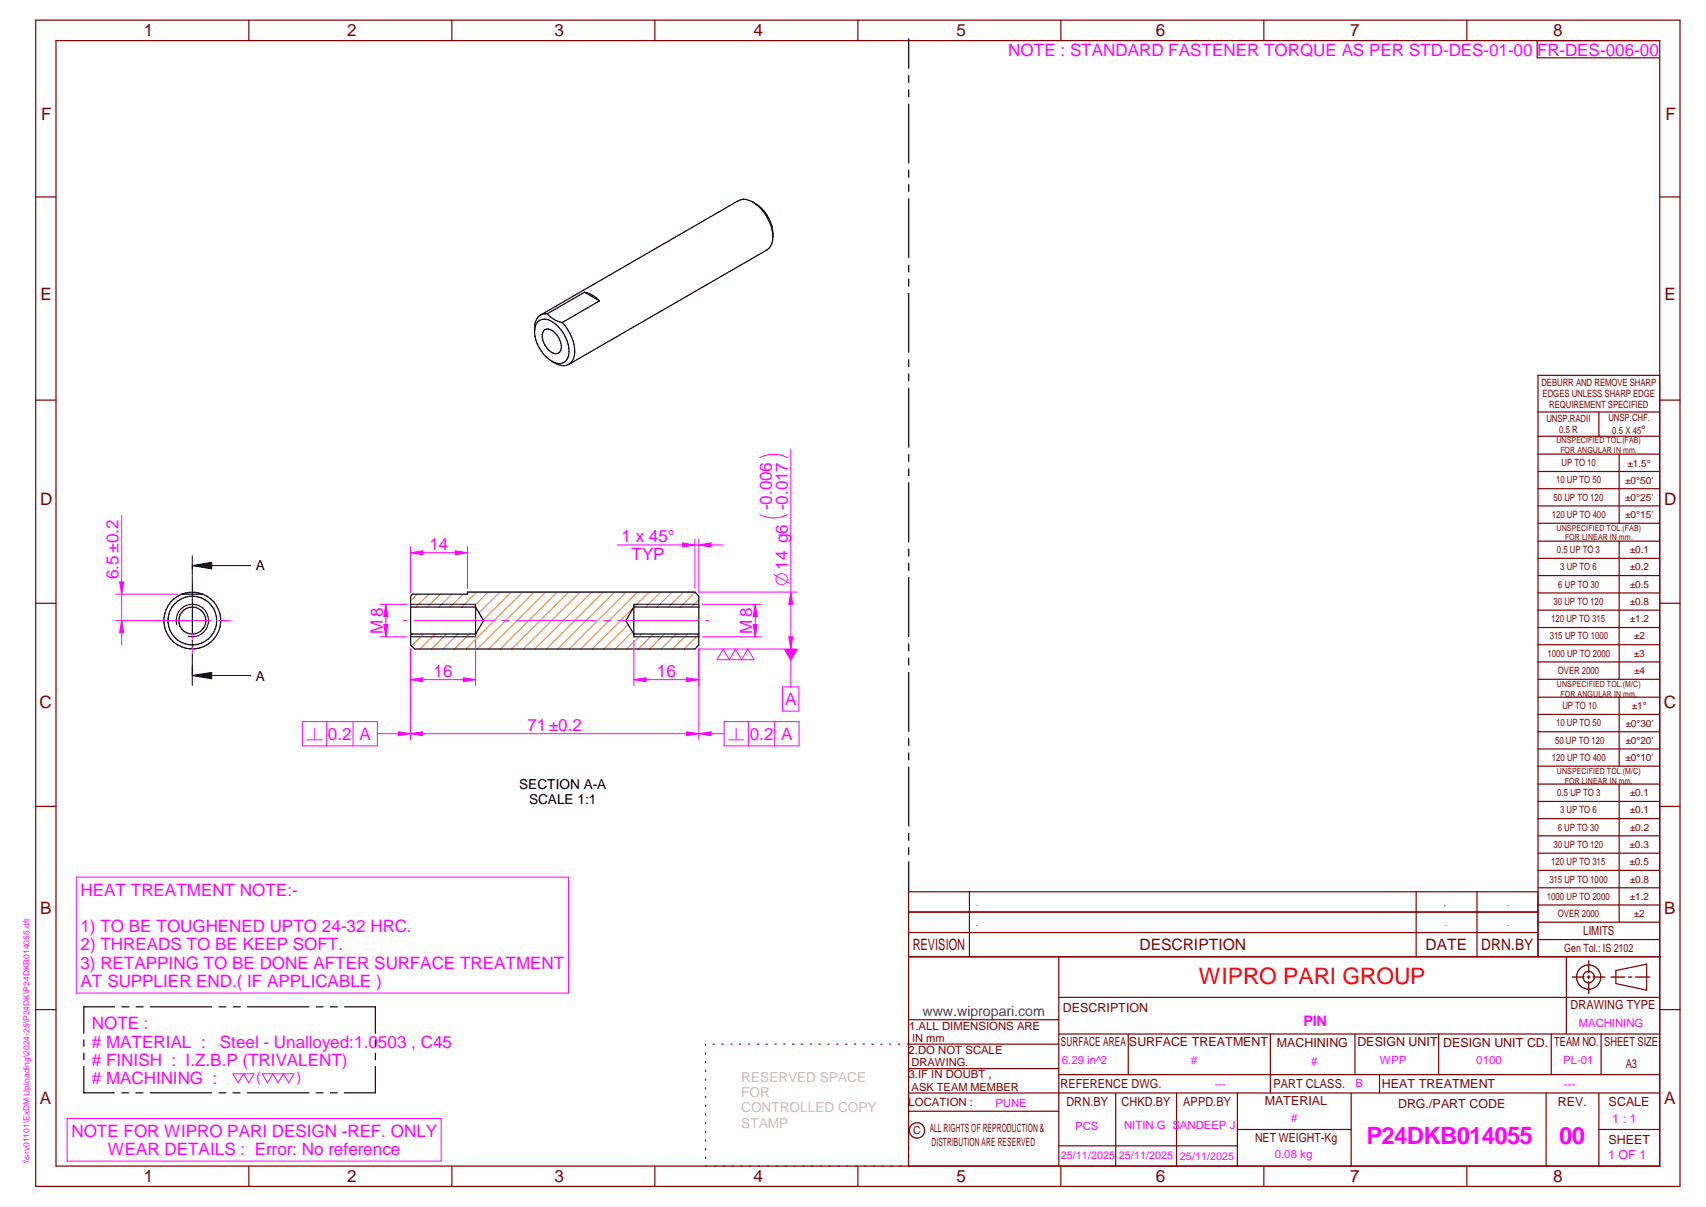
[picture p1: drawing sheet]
<svg xmlns="http://www.w3.org/2000/svg" width="420mm" height="297mm" viewBox="0 0 420 297" stroke-linecap="round" stroke-linejoin="round" font-family="sans-serif">
<g fill="none" stroke="#800000" stroke-width=".3">
<path d="M8.8 5h405v287h-405zM13.8 10h395v277h-395zM61.3 5v5M111.3 5v5M161.3 5v5M211.3 5v5M261.3 5v5M311.3 5v5M361.3 5v5M378.6 10v4.2h30.2M8.8 48.5h5M408.8 48.5h5"/>
<path d="M8.8 98.5h5M408.8 92.4h-30v143.1M408.8 98.5h5M378.8 101.4h30M378.8 107.4h30M378.8 111.8h30M378.8 116h30M393.8 101.4v6M398.8 111.8v17M378.8 120.3h30M378.8 124.5h30M378.8 128.8h30"/>
<path d="M378.8 133.2h30M378.8 137.4h30M398.8 133.2v34M8.8 148.5h5M378.8 141.6h30M378.8 145.9h30M378.8 150.2h30M378.8 154.4h30M378.8 158.7h30M408.8 148.5h5M378.8 162.9h30M378.8 167.2h30"/>
<path d="M378.8 171.6h30M378.8 175.8h30M398.8 171.6v17M8.8 198.5h5M378.8 180.1h30M378.8 184.3h30M378.8 188.6h30M378.8 193h30M378.8 197.2h30M398.8 193v33.9M408.8 198.5h5M238.7 219.5v16"/>
<path d="M348.8 219.5v16M363.8 219.5v16M378.8 201.5h30M378.8 205.7h30M378.8 210h30M378.8 214.2h30M378.8 218.5h30M223.8 235.5h185.2M223.8 229.5h154.9M223.8 224.5h154.9M260.8 235.5v51.5M378.7 235.5v-16h-154.9v67.5"/>
<path d="M378.8 222.7h30M378.8 226.9h30M378.8 231.2h30M385.8 235.5v19M398 238.8l7.5-1.5v6.4l-7.5-1.6zM8.8 248.5h5M173.8 257v.3M173.8 259.1v.3M175.6 257h.3M177.8 257h.3M180 257h.3M182.1 257h.3"/>
<path d="M184.4 257h.2M186.5 257h.3M188.7 257h.3M190.9 257h.3M193 257h.3M195.2 257h.3M197.4 257h.3M199.5 257h.3M201.7 257h.3M203.9 257h.3M206.1 257h.3M208.2 257h.4"/>
<path d="M210.4 257h.3M212.6 257h.3M214.7 257h.4M216.9 257h.3M219.1 257h.3M221.3 257h.3M223.8 251h37M260.8 257h-37.3M260.8 245.4h148M260.8 254.5h148M277.9 254.5v10M312.9 254.5v14.5"/>
<path d="M333.7 254.5v10M354.3 254.5v10M382 254.5v10M394.3 254.5v10M408.8 248.5h5M173.8 261.2v.4M173.8 263.4v.3M173.8 265.6v.3M173.8 267.7v.3M173.8 269.8v.3M173.8 271.9v.4M173.8 274.1v.3"/>
<path d="M173.8 276.3v.3M173.8 278.4v.3M223.8 263h37M223.8 273.5h37M260.8 264.5h148M274.8 269v18M289.8 269v18M304.7 278h28.1M304.7 269v18M332.8 269v18M339.8 264.5v4.5M380.8 269v18"/>
<path d="M393.8 269v18M393.8 278h15M408.8 269h-185M61.3 287v5M111.3 287v5M161.3 287v5M173.8 280.5v.3M173.8 282.7v.3M173.8 284.8v.3M211.3 287v5M260.8 282h43.9M261.3 287v5"/>
<path d="M311.3 287v5M361.3 287v5"/>
<circle cx="391.3" cy="240.5" r="2.99"/>
<circle cx="391.3" cy="240.5" r="1.4"/>
<circle cx="225.9" cy="278.2" r="1.89"/>
</g>
<g fill="none" stroke="#f0f" stroke-width=".25">
<path d="M37.9 152.7h.1M38.4 152.7h2.5M41.3 152.7h.1M42.9 152.7h8.9M47.4 143.2v.2M47.4 143.7v2.6M47.4 146.6v.1M47.4 148.2v9M47.4 158.7v.1M47.4 159.2v2.5M53.4 152.7h.1M53.8 152.7h2.5"/>
<path d="M56.7 152.7h.1M99.4 152.7h.8M101.1 159.6v9.2M102.1 152.7h19.7M117.1 157.6v11.2M123.6 152.7h1.7M127.1 152.7h19.8M148.7 152.7h1.7M152.2 152.7h19.7M173.8 152.7h.8M47.4 162.1v.1M114.1 166.8l3 .5-3 .5z"/>
<path d="M16.5 275.3h92.2v10.5h-92.2z"/>
</g>
<g fill="none" stroke="#000" stroke-width=".3">
<path d="M223.8 9.5v7.3M223.8 18.6v1.7M223.8 22.1v1.7M223.8 25.6v14.5M223.8 41.9v1.7M223.8 45.4v1.7M223.8 48.9v14.5M223.8 65.2v1.7M223.8 68.7v1.7M223.8 72.2v14.5M223.8 88.5v1.8M223.8 92v1.7"/>
<path d="M223.8 95.5v14.6M223.8 111.8v1.7M223.8 115.4v1.7M223.8 118.8v14.5M223.8 135.2v1.7M223.8 138.6v1.8M44.8 146.2a7.1 7.1 0 0 1 5.1 0M44.8 146.2h5.1M49.9 146.2a7 7 0 0 1 3 10.7 7 7 0 0 1-11.1 0 7 7 0 0 1 3-10.7M101.1 149.4h16l2 3.3-2 3.3h-16M101.1 146.7l.5-.5h13.5v-.5h56l1 1v12l-1 1h-69l-1-1zM117.1 148.7v8"/>
<path d="M156.1 148.7v8M172.1 149.4h-16l-2 3.3 2 3.3h16M223.8 142.2v14.5M223.8 158.5v1.7M223.8 162v1.7M223.8 165.5v14.5M223.8 181.8v1.7M223.8 185.3v1.7M223.8 188.8v14.5M223.8 205.1v1.7M223.8 208.6v1.7M223.8 212.1v7.2"/>
<path d="M20.6 255.9v1.6M20.6 259.2v1.6M28.2 247.8h-7.6v6.5M30 247.8h1.7M33.5 247.8h1.8M37 247.8h15.1M54 247.8h1.7M57.4 247.8h1.8M60.9 247.8h15.2M77.9 247.8h1.7M81.4 247.8h1.7M84.9 247.8h7.5v6.5"/>
<path d="M92.4 255.9v1.7M92.4 259.2v1.6M20.6 262.4v6.5h7.6M30 268.9h1.7M33.5 268.9h1.7M37 268.9h15.1M53.9 268.9h1.7M57.4 268.9h1.7M60.9 268.9h15.2M77.8 268.9h1.7M81.4 268.9h1.6M92.4 262.5v6.4h-7.6"/>
<circle cx="47.4" cy="152.7" r="6"/>
<circle cx="47.4" cy="152.7" r="3.3"/>
</g>
<path d="M391.3 236.5v2.9M387.3 240.5h2.8M390.9 240.5h.7M391.3 240.1v.7M391.3 241.6v2.9M392.3 240.5h3M396.8 240.5h3.4M401.1 240.5h.8M402.8 240.5h3.5" fill="none" stroke="#800000" stroke-width=".34"/>
<g fill="none" stroke="#000" stroke-width=".25">
<path d="M47.4 136.8v4.8M47.4 139.2h14.4M47.4 139.2l4.7-.8v1.6zM43.5 153.8a4 4 0 0 1 3.5-5.1 4 4 0 0 1 4.4 4.4 4 4 0 0 1-5.1 3.5M47.4 141.8v13.9M47.4 157.6v1.7M101.1 148.7h16M101.1 156.7h16M156.1 148.7h16M156.1 156.7h16M47.4 166.2l4.7-.7v1.5zM47.4 161v7.7"/>
<path d="M47.4 166.2h14.4"/>
</g>
<path d="M47.4 139.2l4.7-.8v1.6zM47.4 166.2l4.7-.7v1.5z" fill="#000"/>
<g fill="none" stroke="#ff8000" stroke-width=".25">
<path d="M101.5 156l-.4 .4M102.8 146.2l-1.7 1.7M104.3 156l-2.9 3M105.6 146.2l-3.2 3.2M107.1 156l-3.7 3.7M108.4 146.2l-3.1 3.2M109.9 156l-3.7 3.7M111.3 146.2l-3.2 3.2M112.8 156l-3.7 3.7M114.1 146.2l-3.2 3.2M115.6 156l-3.7 3.7M117.4 145.7l-3.7 3.7"/>
<path d="M120.3 145.7l-3.7 3.7M123.1 145.7l-5.1 5.1M125.9 145.7l-6.9 6.9M128.7 145.7l-13.9 14M131.6 145.7l-14.1 14M134.4 145.7l-14 14M137.2 145.7l-14 14M140.1 145.7l-14 14M142.9 145.7l-14 14M145.7 145.7l-14 14M148.5 145.7l-14 14M151.4 145.7l-14 14"/>
<path d="M154.2 145.7l-14 14M154.7 153.7l-6 6M155.8 155.4l-4.3 4.3M156 149.5l-10.2 10.2M157 145.7l-14 14M158 156l-3.7 3.7M159.8 145.7l-3.6 3.7M160.9 156l-3.7 3.7M162.7 145.7l-3.7 3.7M163.6 156l-3.6 3.7M165.5 145.7l-3.7 3.7M166.5 156l-3.7 3.7"/>
<path d="M168.3 145.7l-3.6 3.7M169.3 156l-3.7 3.7M171.1 145.8l-3.6 3.6M172.1 147.6l-1.8 1.8M172.1 156.1l-3.6 3.6"/>
</g>
<path d="M114.1 166.8l3 .5-3 .5z" fill="#f0f"/>
<path d="M101.1 167.3l3-.5v1z" fill="none" stroke="#f0f" stroke-width=".25"/>
<path d="M101.1 167.3l3-.5v1z" fill="#f0f"/>
<path d="M101.1 159.6v22.5M172.1 159.6v22.5M101.1 167.3h16M101.1 180.6l3-.5v1z" fill="none" stroke="#f0f" stroke-width=".25"/>
<path d="M101.1 180.6l3-.5v1z" fill="#f0f"/>
<path d="M169.1 180.1l3 .5-3 .5z" fill="none" stroke="#f0f" stroke-width=".25"/>
<path d="M169.1 180.1l3 .5-3 .5z" fill="#f0f"/>
<path d="M173 156.7h14.5M173 148.7h14.5M185.5 153.7h1l-.5 3zM101.1 180.6h71" fill="none" stroke="#f0f" stroke-width=".25"/>
<path d="M185.5 153.7h1l-.5 3z" fill="#f0f"/>
<path d="M186 148.7l.5 3h-1z" fill="none" stroke="#f0f" stroke-width=".25"/>
<path d="M186 148.7l.5 3h-1z" fill="#f0f"/>
<path d="M93.5 156.7h6.7M93.5 148.7h6.7M94.5 153.7h1l-.5 3zM186 148.7v8" fill="none" stroke="#f0f" stroke-width=".25"/>
<path d="M94.5 153.7h1l-.5 3z" fill="#f0f"/>
<path d="M95 148.7l.5 3h-1z" fill="none" stroke="#f0f" stroke-width=".25"/>
<path d="M95 148.7l.5 3h-1z" fill="#f0f"/>
<path d="M28.4 152.7h18.1M28.4 146.2h15.4M29.5 143.2h1l-.5 3zM95 148.7v8" fill="none" stroke="#f0f" stroke-width=".25"/>
<g fill="none" stroke="#000" stroke-width=".3">
<path d="M185.4 49.7a11.3 11.3 0 0 1 5 8.6M185.4 49.7a9.4 9.4 0 0 1 5 8.6M185.4 49.7a3.7 3.7 0 0 0-3.5-.3l-48.8 28.2M190.4 58.3a3.7 3.7 0 0 1-1.5 3.2l-48.8 28.2M132.4 79.2a2.82 2.82 0 0 1 3.8 .1 8.9 8.9 0 0 1 3.9 8 2.47 2.47 0 0 1-4.1 1.6 9.2 9.2 0 0 1-4.3-7.8l.1-.8zM134.8 77.2a2.94 2.94 0 0 0-3.2 3.5v.9M134.8 77.2a6.3 6.3 0 0 0 3.7 2.2M138.5 79.4a9.6 9.6 0 0 1 2.8 8.8 2.93 2.93 0 0 1-4.7 1.1l-.7-.4M144 71.9a6.7 6.7 0 0 1 3.6 2.1M144 71.9l-9.2 5.3M144 71.9l3.6 2.1M147.6 74l-9.1 5.4"/>
<path d="M133.9 81.4a1.86 1.86 0 0 1 2.8 .5 4.1 4.1 0 0 1 1.2 4.7 1.82 1.82 0 0 1-2.8-.5 4.2 4.2 0 0 1-1.2-4.7z"/>
</g>
<path d="M29.5 143.2h1l-.5 3z" fill="#f0f"/>
<path d="M30 152.7l.5 3h-1z" fill="none" stroke="#f0f" stroke-width=".25"/>
<path d="M30 152.7l.5 3h-1z" fill="#f0f"/>
<path d="M30 126.8v31.9M101.1 136l3-.4v.9zM101.1 134.5v11.3M115.1 134.5v10.3" fill="none" stroke="#f0f" stroke-width=".25"/>
<path d="M101.1 136l3-.4v.9z" fill="#f0f"/>
<path d="M112.1 135.6l3 .4-3 .5z" fill="none" stroke="#f0f" stroke-width=".25"/>
<path d="M112.1 135.6l3 .4-3 .5z" fill="#f0f"/>
<path d="M194 112.6a7.8 7.8 0 0 0-6.9 0M101.1 136h14M194 126.7a7.8 7.8 0 0 1-6.9 0M172 159.7h24.2M172 145.7h24.2M194.3 156.7h.9l-.4 3z" fill="none" stroke="#f0f" stroke-width=".25"/>
<path d="M194.3 156.7h.9l-.4 3z" fill="#f0f"/>
<path d="M194.8 145.7l.4 3h-.9z" fill="none" stroke="#f0f" stroke-width=".25"/>
<path d="M194.8 145.7l.4 3h-.9z" fill="#f0f"/>
<path d="M194.8 110.5v49.2M156.1 157.6v11.2M172.1 159.6v9.2M156.1 167.3l3-.5v1z" fill="none" stroke="#f0f" stroke-width=".25"/>
<path d="M156.1 167.3l3-.5v1z" fill="#f0f"/>
<path d="M169.1 166.8l3 .5-3 .5z" fill="none" stroke="#f0f" stroke-width=".25"/>
<path d="M169.1 166.8l3 .5-3 .5z" fill="#f0f"/>
<path d="M194.8 159.7v9.3M156.1 167.3h16" fill="none" stroke="#f0f" stroke-width=".25"/>
<path d="M193 159.7h3.5l-1.7 3z" fill="#f0f"/>
<path d="M178.1 159.7l1.5 2.6 1.5-2.6 1.6 2.6 1.5-2.6 1.5 2.6h-9.1zM192.7 169h4.1v6h-4.1zM93 180.6h8.1" fill="none" stroke="#f0f" stroke-width=".25"/>
<path d="M98.1 180.1l3 .5-3 .5z" fill="#f0f"/>
<path d="M74.5 177.6h18.5v6h-18.5zM80.5 177.6v6M86.9 177.6v6M98.1 180.1l3 .5-3 .5zM172.1 180.6h6.2" fill="none" stroke="#f0f" stroke-width=".25"/>
<path d="M172.1 180.6l3-.5v1z" fill="#f0f"/>
<path d="M171.1 132.6v12.2M172.1 134.1l3-.5v1zM172.1 132.6v13.2M178.3 177.6h18.5v6h-18.5zM184.3 177.6v6M190.8 177.6v6M172.1 180.6l3-.5v1z" fill="none" stroke="#f0f" stroke-width=".25"/>
<path d="M172.1 134.1l3-.5v1z" fill="#f0f"/>
<path d="M168.1 133.6l3 .5-3 .5z" fill="none" stroke="#f0f" stroke-width=".25"/>
<path d="M168.1 133.6l3 .5-3 .5z" fill="#f0f"/>
<path d="M152 134.1h26.1M18.8 215.9h121.2v28.5h-121.2zM57.4 264.2h5.2l-1.4 2.3-1.2-2.3-1.3 2.3zM64.6 264.2h7.8l-1.3 2.3-1.3-2.3-1.3 2.3-1.3-2.3-1.3 2.3z" fill="none" stroke="#f0f" stroke-width=".25"/>
<g font-size="5.9" fill="#f0f">
<text x="336.5" y="281.6">P24DKB014055</text>
<text x="384" y="281.6">00</text>
</g>
<text font-size="5.6" fill="#f00" x="295.3" y="242.2">WIPRO PARI GROUP</text>
<g font-size="4.6" fill="#f0f">
<text x="194" y="144.3" transform="rotate(-90 194 144.3)">O14 g6</text>
<text x="75.4" y="182.1">n</text>
<text x="179.3" y="182.1">n</text>
</g>
<g font-size="4.2" fill="#800000">
<text x="35.4" y="9">1</text>
<text x="85.5" y="8.9">2</text>
<text x="136.6" y="9">3</text>
<text x="185.6" y="9">4</text>
<text x="235.6" y="9">5</text>
<text x="284.6" y="8.8">6</text>
<text x="332.6" y="9">7</text>
<text x="382.6" y="9">8</text>
<text x="10.1" y="29.6">F</text>
<text x="410.2" y="29.6">F</text>
<text x="9.9" y="73.9">E</text>
<text x="409.9" y="73.9">E</text>
<text x="9.9" y="124.2">D</text>
<text x="409.9" y="124.2">D</text>
<text x="9.7" y="174.3">C</text>
<text x="409.7" y="174.3">C</text>
<text x="9.9" y="225">B</text>
<text x="409.8" y="225">B</text>
<text x="9.8" y="271.7">A</text>
<text x="409.8" y="271.7">A</text>
<text x="35.4" y="291">1</text>
<text x="85.5" y="290.9">2</text>
<text x="136.6" y="291">3</text>
<text x="185.6" y="291">4</text>
<text x="235.6" y="291">5</text>
<text x="284.6" y="290.8">6</text>
<text x="332.6" y="291">7</text>
<text x="382.6" y="291">8</text>
</g>
<g font-size="4.2" fill="#f0f">
<text x="248.3" y="13.8">NOTE : STANDARD FASTENER TORQUE AS PER STD-DES-01-00 FR-DES-006-00</text>
<text x="190.1" y="125.6" transform="rotate(-90 190.1 125.6)">-0.006</text>
<text x="194" y="125.6" transform="rotate(-90 194 125.6)">-0.017</text>
<text x="105.8" y="135.3">14</text>
<text x="153.1" y="133.4">1 x 45°</text>
<text x="155.6" y="137.9">TYP</text>
<text x="29.2" y="142.5" transform="rotate(-90 29.2 142.5)">6.5±0.2</text>
<text x="94.3" y="155.9" transform="rotate(-90 94.3 155.9)">M8</text>
<text x="185.2" y="155.9" transform="rotate(-90 185.2 155.9)">M8</text>
<text x="106.8" y="166.5">16</text>
<text x="161.8" y="166.5">16</text>
<text x="193.4" y="173.5">A</text>
<text x="129.9" y="179.8">71±0.2</text>
<text x="80.8" y="182.1">0.2 A</text>
<text x="184.6" y="182.1">0.2 A</text>
<text x="19.8" y="220.4">HEAT TREATMENT NOTE:-</text>
<text x="19.8" y="229.4">1) TO BE TOUGHENED UPTO 24-32 HRC.</text>
<text x="19.8" y="233.9">2) THREADS TO BE KEEP SOFT.</text>
<text x="19.8" y="238.4">3) RETAPPING TO BE DONE AFTER SURFACE TREATMENT</text>
<text x="19.8" y="242.9">AT SUPPLIER END.( IF APPLICABLE )</text>
<text x="22.6" y="253.3">NOTE :</text>
<text x="22.6" y="257.8"># MATERIAL :</text>
<text x="54.2" y="257.8">Steel - Unalloyed:1.0503 , C45</text>
<text x="22.6" y="262.3"># FINISH : I.Z.B.P (TRIVALENT)</text>
<text x="22.6" y="266.8"># MACHINING :</text>
<text x="17.6" y="279.7">NOTE FOR WIPRO PARI DESIGN -REF. ONLY</text>
<text x="26.6" y="284.2">WEAR DETAILS : Error: No reference</text>
</g>
<g font-size="3.9" fill="#800000">
<text x="224.8" y="233.8">REVISION</text>
<text x="280.7" y="233.8">DESCRIPTION</text>
<text x="351.1" y="233.8">DATE</text>
<text x="364.8" y="233.8">DRN.BY</text>
</g>
<text font-size="3.6" fill="#f0f" x="321" y="252.6">PIN</text>
<text font-size="3.5" fill="#00f" x="227.2" y="250">www.wipropari.com</text>
<g font-size="3.5" fill="#f0f">
<text x="63.1" y="266.2">(</text>
<text x="73.1" y="266.2">)</text>
</g>
<g font-size="3.4">
<text x="63" y="140.4">A</text>
<text x="63" y="167.5">A</text>
<text x="127.9" y="194.1">SECTION A-A</text>
<text x="130.3" y="197.7">SCALE 1:1</text>
</g>
<g font-size="3.4" fill="#c0c0c0">
<text x="182.6" y="266.2">RESERVED SPACE</text>
<text x="182.6" y="270">FOR</text>
<text x="182.6" y="273.7">CONTROLLED COPY</text>
<text x="182.6" y="277.5">STAMP</text>
</g>
<g font-size="3.1" fill="#800000">
<text x="389.9" y="230.2">LIMITS</text>
<text x="261.8" y="249">DESCRIPTION</text>
<text x="386.8" y="248.4">DRAWING TYPE</text>
<text x="261.3" y="257.5">SURFACE AREA</text>
<text x="278" y="257.5">SURFACE TREATMENT</text>
<text x="314.5" y="257.6">MACHINING</text>
<text x="334.3" y="257.5">DESIGN UNIT</text>
<text x="355.4" y="257.6">DESIGN UNIT CD.</text>
<text x="382.8" y="257.3">TEAM NO.</text>
<text x="395.1" y="257.4">SHEET SIZE</text>
<text x="400.4" y="262.8">A3</text>
<text x="261.2" y="267.8">REFERENCE DWG.</text>
<text x="313.6" y="267.7">PART CLASS.</text>
<text x="340.3" y="267.7">HEAT TREATMENT</text>
<text x="262.6" y="272.2">DRN.BY</text>
<text x="276.2" y="272.1">CHKD.BY</text>
<text x="291.4" y="272.2">APPD.BY</text>
<text x="311.5" y="272">MATERIAL</text>
<text x="344.3" y="272.6">DRG./PART CODE</text>
<text x="383.7" y="272.2">REV.</text>
<text x="396.2" y="272.3">SCALE</text>
<text x="309.1" y="280.9">NET WEIGHT-Kg</text>
<text x="396.1" y="281.4">SHEET</text>
</g>
<g font-size="3.1" fill="#f0f">
<text x="397.1" y="276.4">1 : 1</text>
<text x="396.1" y="285.3">1 OF 1</text>
</g>
<text font-size="3" fill="#800000" x="404.2" y="106.8">°</text>
<g font-size="2.8" fill="#800000">
<text x="385.2" y="234.4">Gen Tol.: IS 2102</text>
<text x="223.9" y="253.4">1.ALL DIMENSIONS ARE</text>
<text x="223.8" y="259.3">2.DO NOT SCALE</text>
<text x="223.8" y="265.4">3.IF IN DOUBT ,</text>
<text x="223.8" y="272.2">LOCATION :</text>
<text x="229" y="278.7">ALL RIGHTS OF REPRODUCTION &amp;</text>
<text x="229.4" y="282.1">DISTRIBUTION ARE RESERVED</text>
</g>
<g font-size="2.8" fill="#f0f">
<text x="388.8" y="252.7">MACHINING</text>
<text x="261.5" y="261.9">6.29 in^2</text>
<text x="293.4" y="261.9">#</text>
<text x="322.9" y="262">#</text>
<text x="339.8" y="262">WPP</text>
<text x="363.6" y="261.8">0100</text>
<text x="385" y="261.8">PL-01</text>
<text x="299.2" y="267.7">---</text>
<text x="333.8" y="267.5">B</text>
<text x="385.2" y="267.6">---</text>
<text x="245.1" y="272.4">PUNE</text>
<text x="264.8" y="278">PCS</text>
<text x="276.8" y="277.7">NITIN G SANDEEP J</text>
<text x="318" y="276">#</text>
<text x="314" y="285">0.08 kg</text>
</g>
<g font-size="2.7" fill="#800000">
<text x="224.7" y="256.4">IN mm</text>
<text x="224.5" y="262.4">DRAWING.</text>
<text x="224.5" y="268.4">ASK TEAM MEMBER</text>
<text x="224.9" y="279.2">C</text>
</g>
<g font-size="2.7" fill="#f0f">
<text x="261.3" y="285.2">25/11/2025</text>
<text x="275.6" y="285.2">25/11/2025</text>
<text x="290.6" y="285.4">25/11/2025</text>
</g>
<g font-size="2.5" fill="#800000">
<text x="379.6" y="95">DEBURR AND REMOVE SHARP</text>
<text x="379.9" y="97.7">EDGES UNLESS SHARP EDGE</text>
<text x="381.5" y="100.5">REQUIREMENT SPECIFIED</text>
<text x="380.9" y="103.8">UNSP.RADII</text>
<text x="384" y="106.6">0.5 R</text>
<text x="396.1" y="103.6">UNSP.CHF.</text>
<text x="397.1" y="106.8">0.5 X 45</text>
<text x="383.2" y="119">10 UP TO 50</text>
<text x="384.6" y="114.7">UP TO 10</text>
<text x="400.3" y="119">±0°50'</text>
<text x="400.8" y="114.8">±1.5°</text>
<text x="382.6" y="123.2">50 UP TO 120</text>
<text x="400.3" y="123.2">±0°25'</text>
<text x="382.2" y="127.4">120 UP TO 400</text>
<text x="400.3" y="127.4">±0°15'</text>
<text x="383.4" y="136.1">0.5 UP TO 3</text>
<text x="401.4" y="136.1">±0.1</text>
<text x="384.2" y="140.4">3 UP TO 6</text>
<text x="401.4" y="140.3">±0.2</text>
<text x="382.6" y="148.8">30 UP TO 120</text>
<text x="383.8" y="144.6">6 UP TO 30</text>
<text x="401.4" y="148.9">±0.8</text>
<text x="401.4" y="144.7">±0.5</text>
<text x="382" y="153.1">120 UP TO 315</text>
<text x="401.4" y="153.1">±1.2</text>
<text x="381.2" y="161.6">1000 UP TO 2000</text>
<text x="381.7" y="157.4">315 UP TO 1000</text>
<text x="402.4" y="161.6">±3</text>
<text x="402.5" y="157.4">±2</text>
<text x="383.7" y="165.9">OVER 2000</text>
<text x="402.5" y="165.9">±4</text>
<text x="383.2" y="178.8">10 UP TO 50</text>
<text x="384.8" y="174.5">UP TO 10</text>
<text x="400.3" y="178.8">±0°30'</text>
<text x="401.9" y="174.6">±1°</text>
<text x="383" y="183">50 UP TO 120</text>
<text x="400.3" y="183.1">±0°20'</text>
<text x="382.2" y="187.3">120 UP TO 400</text>
<text x="400.3" y="187.3">±0°10'</text>
<text x="383.5" y="195.9">0.5 UP TO 3</text>
<text x="401.4" y="196">±0.1</text>
<text x="384.2" y="200.1">3 UP TO 6</text>
<text x="401.4" y="200.2">±0.1</text>
<text x="382.6" y="208.7">30 UP TO 120</text>
<text x="383.7" y="204.4">6 UP TO 30</text>
<text x="401.4" y="208.7">±0.3</text>
<text x="401.4" y="204.4">±0.2</text>
<text x="382" y="213">120 UP TO 315</text>
<text x="401.4" y="212.9">±0.5</text>
<text x="381" y="221.4">1000 UP TO 2000</text>
<text x="381.6" y="217.2">315 UP TO 1000</text>
<text x="401.4" y="221.4">±1.2</text>
<text x="401.4" y="217.2">±0.8</text>
<text x="383.7" y="225.7">OVER 2000</text>
<text x="402.4" y="225.7">±2</text>
</g>
<g font-size="2.5" fill="#f0f">
<text x="240.4" y="222.8">.</text>
<text x="240.4" y="228">.</text>
<text x="355.5" y="223">,</text>
<text x="355.7" y="228">.</text>
<text x="371.1" y="227.8">.</text>
<text x="371.1" y="222.9">.</text>
</g>
<g font-size="2.1" fill="#800000">
<text x="383.3" y="109.1">UNSPECIFIED TOL.(FAB)</text>
<text x="384.3" y="111.4">FOR ANGULAR IN mm.</text>
<text x="383.4" y="130.6">UNSPECIFIED TOL.(FAB)</text>
<text x="385.4" y="133">FOR LINEAR IN mm.</text>
<text x="383.4" y="169">UNSPECIFIED TOL.(M/C)</text>
<text x="384.3" y="171.4">FOR ANGULAR IN mm.</text>
<text x="383.4" y="190.5">UNSPECIFIED TOL.(M/C)</text>
<text x="385.4" y="192.8">FOR LINEAR IN mm.</text>
</g>
<text font-size="2.1" fill="#f0f" x="7.2" y="286.3" transform="rotate(-90 7.2 286.3)">\\srv01101\ExDM Uploading\2024-25\P24DK\P24DKB014055.dft</text>
</svg>
